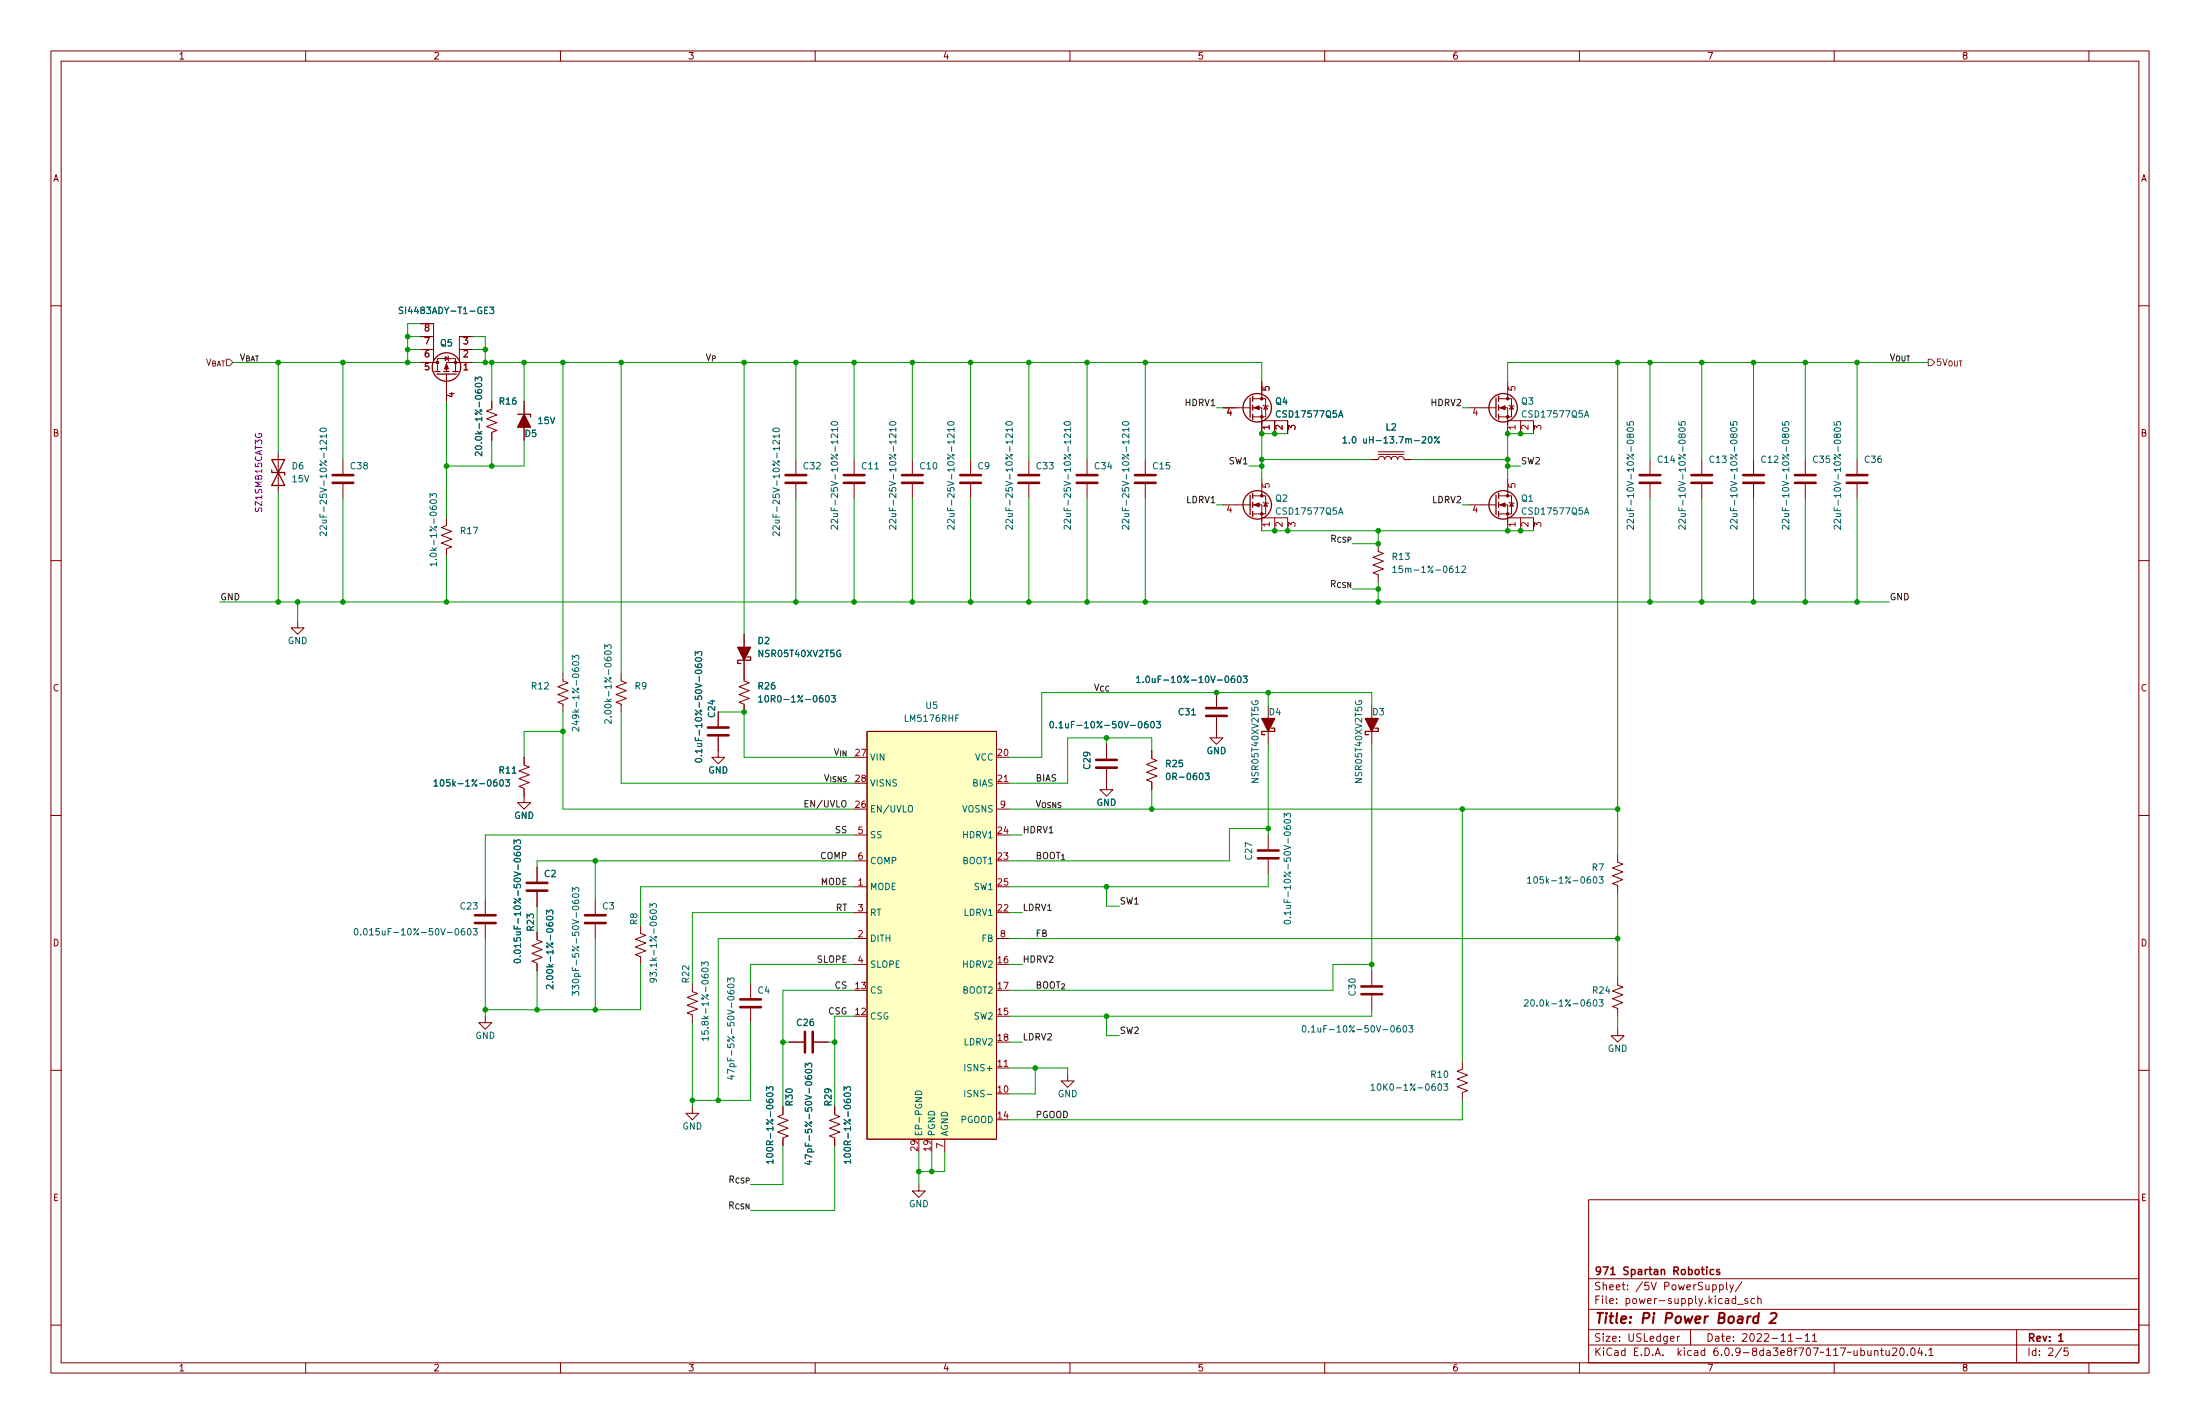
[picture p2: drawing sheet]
<svg xmlns="http://www.w3.org/2000/svg" width="432mm" height="279mm" viewBox="0 0 432 279" stroke-linecap="round" stroke-linejoin="round" font-family="sans-serif">
<g fill="none" stroke="#840000" stroke-width=".2">
<path d="M10 10h411.8v259.4h-411.8zM12 12h407.8v255.4h-407.8zM60 10v2M110 10v2M160 10v2M210 10v2M260 10v2M310 10v2M360 10v2M410 10v2M10 60h2M419.8 60h2"/>
<path d="M82.5 71.1h3.4M82.5 63.5h2.6v7.6M82.5 68.6h2.6M82.5 66h2.6M85.9 72.9v-2.5h3.5v2.5M87.4 70l.6 .4-.6 .3zM87.6 73.4v5.3M87.9 69.9l.2 1M90.2 71.1h-2.6v1.8M90.2 71.1h2.5M90.2 68.6h2.5M92.7 66h-2.5v5.1"/>
<path d="M96.5 78.7v1.6l-1 .3 2 .8-2 .8 2 .7-2 .8 2 .8-1 .3v1.6M102.9 78.7v7.7M245.9 78.2h2.5v3.6h-2.5M247.6 74.9v3.3M247.9 79.5l1 .3M248.4 79.6l.4 .7h-.8zM294.1 78.2h2.6v3.6h-2.6M295.9 74.9v3.3M296.2 79.5l1 .3M296.7 79.6l.4 .7h-.8zM54.6 88.9v7.6M67.3 90.2v2.8"/>
<path d="M67.3 95v2.8M156.2 90.2v2.8M156.2 95v2.8M167.6 90.2v2.8M167.6 95v2.8M179.1 90.2v2.8M179.1 95v2.8M190.5 90.2v2.8M190.5 95v2.8M201.9 90.2v2.8M201.9 95v2.8M213.4 90.2v2.8"/>
<path d="M213.4 95v2.8M224.8 90.2v2.8M224.8 95v2.8M240 99.1h5.4M240 80h5.4M245.9 99.1h1.7v5M245.9 97.3h2.5v3.5h-2.5M245.9 80h1.7v5.1M247.6 94v3.3M247.6 83.3v-.7h5.1v2.5M247.9 98.6l1 .2M248.4 98.7l.4 .6h-.8z"/>
<path d="M250.2 82.6v2.5M269.2 90.2h1.3a.64 .64 0 0 1 .6-.7 .64 .64 0 0 1 .7 .7 .64 .64 0 0 1 .6-.7 .64 .64 0 0 1 .6 .7 .64 .64 0 0 1 .7-.7 .64 .64 0 0 1 .6 .7 .64 .64 0 0 1 .7-.7 .64 .64 0 0 1 .6 .7h1.3M270.5 89.2h5.1M270.5 88.6h5.1M288.3 99.1h5.3M288.3 80h5.3M294.1 99.1h1.8v5M294.1 97.3h2.6v3.5h-2.6M294.1 80h1.8v5.1M295.9 94v3.3M295.9 83.3v-.7h5.1v2.5M296.2 98.6l1 .2"/>
<path d="M296.7 98.7l.4 .6h-.8zM298.4 82.6v2.5M323.8 90.2v2.8M323.8 95v2.8M334 90.2v2.8M334 95v2.8M344.2 90.2v2.8M344.2 95v2.8M354.3 90.2v2.8M354.3 95v2.8M364.5 90.2v2.8M364.5 95v2.8"/>
<path d="M10 110h2M87.6 101.6v1.5l-1 .4 2 .8-2 .7 2 .8-2 .8 2 .7-1 .4v1.5M247.6 102.4v-.8h5.1v2.5M250.2 101.6v2.5M270.5 106.7v1.5l1 .4-2 .7 2 .8-2 .8 2 .7-2 .8 1 .4v1.5M295.9 102.4v-.8h5.1v2.5M298.4 101.6v2.5M419.8 110h2M58.4 121.9v1.3h1.3l-1.3 1.3-1.3-1.3h1.3M110.5 132.1v1.5l1 .4-2 .7 2 .8-2 .8 2 .7-2 .8 1 .4v1.5M121.9 132.1v1.5l1 .4-2 .7 2 .8-2 .8 2 .7-2 .8 1 .4v1.5M141 139.7v2.8"/>
<path d="M146 124.5v9.1l1.1 .4-2.1 .7 2.1 .8-2.1 .8 2.1 .7-2.1 .8 1 .4v1.5M238.8 135.9v2.8M248.9 138.4v7.7M269.2 138.4v7.7M10 160h2M102.9 148.6v1.5l1 .4-2 .8 2 .7-2 .8 2 .7-2 .8 1 .4v2.8h1.2l-1.2 1.3-1.3-1.3h1.3M141 144.5v4.1h1.2l-1.2 1.3-1.3-1.3h1.3M170.2 143.5h25.4v80h-25.4zM195.6 153.7h2.5M195.6 158.8h2.5M217.2 150.9v4h1.2l-1.2 1.3-1.3-1.3h1.3M217.2 146.1v2.7"/>
<path d="M226.1 147.3v1.5l1 .4-2.1 .8 2.1 .7-2.1 .8 2.1 .8-2.1 .7 1.1 .4v1.5M238.8 140.7v4.1h1.2l-1.2 1.3-1.3-1.3h1.3M419.8 160h2M95.2 176.5v2.8M105.4 170.2v2.8M105.4 175v2.8M116.8 176.5v2.8M167.6 179.1h2.6M167.6 163.8h2.6M167.6 168.9h2.6M167.6 174h2.6M248.9 163.8v2.8"/>
<path d="M248.9 168.7v2.8M317.5 167.6v1.6l1 .3-2 .8 2 .8-2 .7 2 .8-2 .8 1 .3v1.6M95.2 199.4v1.3h1.3l-1.3 1.2-1.2-1.2h1.2M95.2 181.4v2.8M105.4 182.9v1.5l1 .4-2 .7 2 .8-2 .8 2 .7-2 .8 1 .4v1.5M116.8 181.4v2.8M125.7 181.6v1.5l1 .4-2 .8 2 .7-2 .8 2 .8-2 .7 1 .4v1.5M135.9 193v1.6l1 .3-2 .8 2 .8-2 .7 2 .8-2 .8 1 .3v1.6M147.3 193v2.8M147.3 197.9v2.8M167.6 184.2h2.6M167.6 189.2h2.6"/>
<path d="M195.6 184.2h2.5M269.2 190.5v2.8M269.2 195.3v2.8M317.5 191.8v1.5l1 .4-2 .7 2 .8-2 .8 2 .7-2 .8 1 .4v1.5M10 210h2M135.9 217.2v1.2h1.3l-1.3 1.3-1.3-1.3h1.3M153.7 217.2v1.5l-1 .4 2 .7-2 .8 2 .8-2 .7 2 .8-1 .4v1.5M154.9 204.5h2.8M159.8 204.5h2.8M163.8 217.2v1.5l1 .4-2 .7 2 .8-2 .8 2 .7-2 .8 1 .4v1.5M195.6 209.6h2.5M209.5 210.8v1.3h1.3l-1.3 1.3-1.2-1.3h1.2"/>
<path d="M287 208.3v1.5l-1 .4 2 .7-2 .8 2 .8-2 .7 2 .8-1 .4v1.5M317.5 201.9v1.3h1.3l-1.3 1.3-1.3-1.3h1.3M419.8 210h2M180.3 232.4v1.3h1.3l-1.3 1.3-1.2-1.3h1.2M185.4 223.5v2.6M311.8 235.4h108v32h-108zM10 260h2M311.8 256.9h108M311.8 250.9h108M336.2 252.2l.4-.1 .3 .3-.2 .6h-.5M337.5 252.2l.4-.1 .3 .3-.1 .6h-.6M337.5 252.1v1.5"/>
<path d="M338.9 251.6v1.3l.2 .2M339.5 252.1l.4 1M340.2 252.1l-.5 1.3-.2 .2M340.7 254.9l-.5-.1-.3 .3 .2 .6h.6M340.7 254.3v1.5M341 255.9h1.2M341.9 251.5l-1.3 1.9M343 254.9l-.3-.1-.3 .2 .1 .2 .5 .2v.3h-.6M344.4 254.9l-.5-.1-.2 .3 .1 .6h.6M345 254.9l.2-.1 .4 .1 .1 .9M345 254.3v1.5M419.8 260h2"/>
<path d="M60 267.4v2M110 267.4v2M160 267.4v2M210 267.4v2M260 267.4v2M310 267.4v2M311.8 263.9h108M311.8 260.9h108M327.9 262.7l.7-.2-.1-.3h-.4l-.2 .2v.7h.6M329.2 262.2v1M329.7 262.2l-.5 .3M331.8 260.9v3"/>
<path d="M351 262.1l.4-.4v1.5M351 263.2h.9M352.5 262.6h1.2M354.3 262.1l.4-.4v1.5M354.3 263.2h.9M355.7 262.1l.5-.4v1.5M355.7 263.2h.9M360 267.4v2M367.9 265.1l.3-.1h.3l.1 1M367.9 265v1M369.1 265h.6M369.3 264.5v1.3l.4 .2"/>
<path d="M370.2 265v.9l.4 .1 .2-.2M370.8 265v1M371.4 264.6l.6-.1 .2 .1 .1 .3-.9 1.1h.9M373.1 264.5h.1a.8 .8 0 0 1 .6 .7 .8 .8 0 0 1-.6 .8 1 1 0 0 1-.1-1.5zM374.4 265.8v.2M375.2 264.5h.2a.8 .8 0 0 1 .5 .7 .8 .8 0 0 1-.5 .8 .99 .99 0 0 1-.2-1.5zM376.8 264.4l-.4 1.1h1M377.2 265v1M377.9 265.8v.2M378.6 264.9l.4-.4v1.5M378.6 266h.8M395.8 260.9v6.5"/>
<path d="M404.7 264.4l-1.3 1.9M405.9 264.5h-.7l-.1 .7 .2-.2 .5 .1 .1 .2v.5l-.2 .2-.6-.2M410 267.4v2"/>
</g>
<path d="M335 248.6v.1M335 249.1v1M336.4 249.2l-.5-.1-.3 .3 .2 .6h.6M337.5 249.2l-.4-.1-.2 .2 .1 .2 .5 .1v.4h-.6M404.1 262.1l.4-.4v1.5M404.1 263.2h.8" fill="none" stroke="#840000" stroke-width=".3"/>
<path d="M345.1 258.4a.66 .66 0 0 0-1 .3v.5l.1 .3h.8M345.2 257.6l-.2 2M347.6 257.8l.3-.2h.5l.2 .2 .1 .4-.2 .3-1.2 1.1h1.2" fill="none" stroke="#840000" stroke-width=".4"/>
<g fill="none" stroke="#840000" stroke-width=".51">
<path d="M65.3 93.2h4M65.3 94.7h4M154.2 93.2h4M154.2 94.7h4M165.6 93.2h4.1M165.6 94.7h4.1M177 93.2h4.1M177 94.7h4.1M188.5 93.2h4M188.5 94.7h4M199.9 93.2h4.1M199.9 94.7h4.1"/>
<path d="M211.3 93.2h4.1M211.3 94.7h4.1M222.8 93.2h4M222.8 94.7h4M321.8 93.2h4.1M321.8 94.7h4.1M332 93.2h4M332 94.7h4M342.1 93.2h4.1M342.1 94.7h4.1M352.3 93.2h4.1M352.3 94.7h4.1"/>
<path d="M362.5 93.2h4M362.5 94.7h4M236.7 138.9h4.1M138.9 144.3h4.1M138.9 142.7h4.1M215.1 150.6h4.1M215.1 149.1h4.1M236.7 140.5h4.1M93.2 179.6h4.1M103.4 174.8h4M103.4 173.2h4M114.8 179.6h4.1"/>
<path d="M246.9 168.4h4.1M246.9 166.9h4.1M93.2 181.1h4.1M114.8 181.1h4.1M145.3 197.6h4.1M145.3 196.1h4.1M267.2 195.1h4.1M267.2 193.5h4.1M158 202.4v4.1M159.5 202.4v4.1"/>
</g>
<g fill="none" stroke="#006464" stroke-width=".2">
<path d="M79.1 60.3h-.5l-.2 .1v.3l.6 .3 .1 .3-.3 .2h-.5M93.3 74.8v-.8l.5 .4 .1-.4h.5l.2 .2-.2 .6M96.1 60.3h.8l-.4 .4 .4 .2v.5l-.2 .1-.6-.1M62.9 84.2a.75 .75 0 0 1 1.2 .2 .72 .72 0 0 1-1.3-.1zM64.1 85.6h-1.3l.4 .3M64.1 85.2v.7M84.4 97.6v-.8l.5 .5 .1-.4h.5l.2 .2-.2 .5M94.6 88.7v.8l-1-.8-.3 .2 .1 .5M151.8 84.2a.75 .75 0 0 1 1.2 .2 .72 .72 0 0 1-1.3-.1zM153 85.6h-1.3l.4 .3M153 85.2v.7M163.2 82.9a.75 .75 0 0 1 1.2 .2 .72 .72 0 0 1-1.3-.1z"/>
<path d="M164.4 84.3h-1.3l.4 .3M164.4 83.9v.7M174.6 82.9a.75 .75 0 0 1 1.2 .2 .72 .72 0 0 1-1.2-.1zM175.8 84.3h-1.2l.3 .3M175.8 83.9v.7M186.1 82.9a.75 .75 0 0 1 1.2 .2 .72 .72 0 0 1-1.3-.1zM187.3 84.3h-1.3l.4 .3M187.3 83.9v.7M197.5 82.9a.75 .75 0 0 1 1.2 .2 .72 .72 0 0 1-1.3-.1zM198.7 84.3h-1.3l.4 .3M198.7 83.9v.7M208.9 82.9a.75 .75 0 0 1 1.2 .2 .72 .72 0 0 1-1.2-.1z"/>
<path d="M210.1 84.3h-1.2l.3 .3M210.1 83.9v.7M220.3 82.9a.75 .75 0 0 1 1.3 .2 .72 .72 0 0 1-1.3-.1zM221.6 84.3h-1.3l.3 .3M221.6 83.9v.7M263.6 86l.3-.3v1.2M263.6 86.9h.7M264.9 86.8v.1M280.5 85.7h.1a.68 .68 0 0 1 .5 .6 .68 .68 0 0 1-.5 .6 .85 .85 0 0 1-.1-1.2zM282.5 85.7l-1 1.2M319.3 82.8v.6h.6l-.1-.1 .1-.5 .2-.1 .4 .1 .1 .2-.1 .4M319.4 84.1a.75 .75 0 0 1 1.2 .2 .72 .72 0 0 1-1.3-.1z"/>
<path d="M329.5 82.8v.6h.6l-.1-.1v-.5l.2-.1 .5 .1 .1 .2-.1 .4M329.6 84.1a.75 .75 0 0 1 1.2 .2 .72 .72 0 0 1-1.3-.1zM339.7 82.8v.6h.6l-.2-.1 .1-.5 .2-.1 .4 .1 .1 .2-.1 .4M339.7 84.1a.75 .75 0 0 1 1.2 .2 .72 .72 0 0 1-1.2-.1zM349.8 82.8v.6h.6l-.1-.1 .1-.5 .2-.1 .4 .1 .1 .2-.1 .4M349.9 84.1a.75 .75 0 0 1 1.2 .2 .72 .72 0 0 1-1.3-.1zM360 82.8v.6h.6l-.1-.1v-.5l.2-.1 .4 .1 .2 .2-.2 .4M360 84.1a.75 .75 0 0 1 1.3 .2 .72 .72 0 0 1-1.3-.1zM64.1 104.4v.7l-.9-.7-.4 .2 .1 .5M64.1 103.2v.7l-.9-.7-.4 .2 .1 .5M85.7 110.7h-1.3l.4 .4M85.7 110.3v.8"/>
<path d="M153 104.4v.7l-.9-.7-.4 .2 .1 .5M153 103.2v.7l-.9-.7-.4 .2 .1 .5M164.4 103.1v.8l-.9-.8-.4 .2 .2 .5M164.4 101.9v.8l-.9-.8-.4 .2 .2 .5M175.8 103.1v.8l-.9-.8-.3 .2 .1 .5M175.8 101.9v.8l-.9-.8-.3 .2 .1 .5M187.3 103.1v.8l-.9-.8-.4 .2 .1 .5M187.3 101.9v.8l-.9-.8-.4 .2 .1 .5M198.7 103.1v.8l-.9-.8-.4 .2 .1 .5M198.7 101.9v.8l-.9-.8-.4 .2 .1 .5M210.1 103.1v.8l-.9-.8-.3 .2 .1 .5M210.1 101.9v.8l-.9-.8-.3 .2 .1 .5"/>
<path d="M221.6 103.1v.8l-1-.8-.3 .2 .1 .5M221.6 101.9v.8l-1-.8-.3 .2 .1 .5M273.4 111.4l.3-.3v1.2M273.4 112.3h.7M286.9 111.2l.5-.1 .2 .3-.7 .9h.7M320.6 103.1v.8l-.9-.8-.4 .2 .2 .5M320.6 101.9v.8l-.9-.8-.4 .2 .2 .5M330.8 103.1v.8l-.9-.8-.4 .2 .1 .5M330.8 101.9v.8l-.9-.8-.4 .2 .1 .5M340.9 103.1v.8l-.9-.8-.3 .2 .1 .5M340.9 101.9v.8l-.9-.8-.3 .2 .1 .5M351.1 103.1v.8l-.9-.8-.4 .2 .1 .5"/>
<path d="M351.1 101.9v.8l-.9-.8-.4 .2 .1 .5M361.3 103.1v.8l-1-.8-.3 .2 .1 .5M361.3 101.9v.8l-1-.8-.3 .2 .1 .5M112.3 129.4v-.8l.5 .4 .1-.3h.6l.1 .1-.1 .6M118.7 127.3v-.8l.5 .4 .1-.3h.5l.2 .1-.2 .6M136.5 128.6v-.8l.4 .5 .2-.4h.5l.1 .2-.1 .5M136.5 129.2a.75 .75 0 0 1 1.2 .3 .72 .72 0 0 1-1.2-.2zM148.9 136.8l.4-.3v1.2M148.9 137.7h.7M163.2 136.5h.8l-.5 .4 .4 .2v.5l-.2 .1-.5-.1M223.1 133l.3-.3v1.2M223.1 133.9h.7"/>
<path d="M224.3 133.8v.1M225 132.8l.2-.1a.68 .68 0 0 1 .4 .6 .68 .68 0 0 1-.4 .6l-.3-.5zM243 132.8l.2-.1a.68 .68 0 0 1 .4 .6 .68 .68 0 0 1-.4 .6l-.3-.5zM244 132.7h.8l-.4 .4 .3 .2v.5l-.2 .1-.5-.1M85.2 153.3l.4-.3v1.2M85.2 154.2h.7M99.2 153h.8l-.4 .5 .3 .1v.5l-.1 .1-.6-.1M113.6 142.7v.8l-.9-.8-.4 .2 .2 .5M120 141.2v.8l-1-.8-.3 .2 .1 .5M136.5 149a.75 .75 0 0 1 1.2 .2 .72 .72 0 0 1-1.2-.1zM137.6 148.3h.1M178.4 158.1h.2a.43 .43 0 0 1 .5 .4v.4a.42 .42 0 0 1-.4 .4 .42 .42 0 0 1-.4-.4z"/>
<path d="M206.2 141.7l.2-.2a.68 .68 0 0 1 .4 .7 .68 .68 0 0 1-.4 .6l-.3-.5zM207.3 142.7v.1M226 141.7l.1-.2a.68 .68 0 0 1 .5 .7 .68 .68 0 0 1-.5 .6l-.3-.5zM227 141.5h.8l-.5 .5 .4 .1v.6l-.2 .1-.5-.1M229.1 151.8l.1-.1a.68 .68 0 0 1 .5 .6 .68 .68 0 0 1-.5 .7 .84 .84 0 0 1-.1-1.2zM236.5 151.7h.8l-.4 .5 .4 .1v.6l-.2 .1-.6-.1M100.9 165.6v-.8l.5 .4 .1-.4h.6l.1 .2-.1 .6M101 166.1a.69 .69 0 0 1 1.2 .3 .72 .72 0 0 1-1.3-.1zM107.3 179.4v-.8l.4 .4 .2-.4h.5l.1 .2-.1 .6M112.3 174.9v-.7l.5 .4 .1-.4h.6l.1 .2-.1 .5M112.5 175.5a.69 .69 0 0 1 1.1 .3 .72 .72 0 0 1-1.3-.1zM127.6 178.1v-.8l.5 .4 .1-.3h.5l.1 .1-.1 .6"/>
<path d="M252 160.4v-.8l.5 .4 .1-.4h.6l.1 .2-.1 .6M252.2 160.9a.69 .69 0 0 1 1.1 .3 .72 .72 0 0 1-1.3-.1zM299.8 172.4l.4-.4v1.3M299.8 173.3h.7M313.9 172h.7l-.4 .5 .4 .1v.6l-.2 .1-.5-.1M69.6 182.3l.2-.1a.68 .68 0 0 1 .5 .6 .68 .68 0 0 1-.5 .7l-.3-.5zM70.8 183.3v.2M71.5 182.3l.1-.1a.68 .68 0 0 1 .5 .6 .68 .68 0 0 1-.5 .7l-.3-.5zM91.8 182.3l.2-.1a.68 .68 0 0 1 .5 .6 .68 .68 0 0 1-.5 .7l-.3-.5zM92.9 182.2h.8l-.5 .5 .4 .1v.5l-.2 .2-.5-.2M101 188.3a.69 .69 0 0 1 1.2 .3 .72 .72 0 0 1-1.3-.1zM101 186.5a.69 .69 0 0 1 1.2 .3 .72 .72 0 0 1-1.3-.1z"/>
<path d="M102.1 187.6h.1M108.5 193.3v.7l-.9-.7-.3 .2 .1 .5M112.3 195.3v-.8l.5 .5 .1-.4h.6l.1 .2-.1 .5M112.3 194.1v-.8l.5 .4 .1-.3h.6l.1 .2-.1 .5M128.1 192l.3 .2-.1 .4-.2 .1h-.4l-.1-.5 .2-.2 .7 .1 .3 .1v.4M137.7 189.5v-.8l.5 .5 .1-.4h.6l.1 .2-.1 .5M142.8 192.7v-.8l.5 .4 .1-.4h.6l.1 .2-.1 .6M142.9 193.2a.69 .69 0 0 1 1.2 .3 .72 .72 0 0 1-1.3-.1zM252.2 180.7a.69 .69 0 0 1 1.1 .3 .72 .72 0 0 1-1.3-.1zM253.2 180h.1M299.2 196.3l.5-.1 .2 .3-.7 .9h.7M313.9 196.2h.7l-.4 .4 .4 .2v.5l-.2 .1-.5-.1"/>
<path d="M137.7 202.3v.6h.6l-.1-.1 .1-.5 .2-.1 .4 .1 .1 .2-.1 .4M139 203.8h-1.3l.4 .3M139 203.4v.7M143.2 211.2h.9M143.7 211v.8l-.9-.3M144.1 210.3l-1.3-.5v.8M150.4 214v-.8l.5 .4 .1-.3h.6l.1 .2-.1 .5M158.1 209.4v-.8l.4 .4 .2-.3h.5l.1 .1-.1 .6M158.2 209.9a.69 .69 0 0 1 1.1 .3 .72 .72 0 0 1-1.2-.1zM165.7 214v-.8l.5 .4 .1-.3h.5l.1 .2-.1 .5M179.7 214.3a.68 .68 0 0 1 .8-.2 .68 .68 0 0 1 .4 .7h-1.3zM189.4 208.9v1.2"/>
<path d="M189.4 213.9v1.3M255.7 201.4l.2-.2a.68 .68 0 0 1 .4 .7 .68 .68 0 0 1-.4 .6l-.3-.5zM256.9 202.4v.1M269.1 213l.4-.3v1.2M269.1 213.9h.7M275.5 201.4l.2-.2a.68 .68 0 0 1 .4 .7 .68 .68 0 0 1-.4 .6l-.3-.5zM276.5 201.2h.8l-.4 .5 .3 .1v.6l-.1 .1-.6-.1M283.4 212.7h.8l-.5 .4 .4 .2v.5l-.2 .1-.5-.1M151.7 227.9h-1.3l.4 .4M151.7 227.6v.7M158.5 227.9h.8M158.9 227.7v.8l-.9-.3"/>
<path d="M159.3 227l-1.2-.5v.8M166.9 227.9h-1.2l.3 .4M166.9 227.6v.7"/>
<circle cx="281.7" cy="85.8" r=".18"/>
<circle cx="282.3" cy="86.8" r=".18"/>
</g>
<g fill="#840000" stroke="#840000" stroke-width=".25">
<path d="M268 141h2.5l-1.3 2.5z"/>
<path d="M144.8 127h2.5l-1.3 2.5z"/>
<path d="M102.9 81.3l1.2 2.5h-2.5z"/>
<path d="M247.6 141h2.6l-1.3 2.5z"/>
</g>
<g fill="none" stroke="#840000" stroke-width=".25">
<path d="M85.3 72.9h1.1M85.7 73.4h3.8M87.1 72.9h1M88.9 72.9h1M245.4 78.1v3.8M245.9 77.7v1M245.9 79.5v1M293.6 78.1v3.8M294.1 77.7v1M294.1 79.5v1M53.3 92.2v.5h2.6v.5M53.3 90.2h2.6l-2.6 5.1h2.6z"/>
<path d="M101.6 81.3h2.5v.5M245.4 97.2v3.8M245.9 81.3v1M245.9 96.8v1M245.9 98.6v1M293.6 97.2v3.8M294.1 81.3v1M294.1 96.8v1M294.1 98.6v1M245.9 100.3v1M294.1 100.3v1M146.7 128.9h.6v.6h-2.5v.7h.6"/>
<path d="M249.6 142.9h.6v.6h-2.6v.6h.7M269.9 142.9h.6v.6h-2.5v.6h.6"/>
<circle cx="87.6" cy="72" r="2.79"/>
<circle cx="246.8" cy="80" r="2.79"/>
<circle cx="246.8" cy="99.1" r="2.79"/>
<circle cx="295" cy="99.1" r="2.79"/>
<circle cx="295" cy="80" r="2.79"/>
</g>
<g fill="#840000" stroke="#840000" stroke-width=".2">
<path d="M87.6 71.4l.4 1h-.8z"/>
<path d="M294.4 99.1l1-.4v.7z"/>
<path d="M246.1 99.1l1-.4v.7z"/>
<path d="M246.1 80l1-.4v.8z"/>
<path d="M294.4 80l1-.4v.8z"/>
<circle cx="89.4" cy="71.1" r=".25"/>
<circle cx="85.9" cy="71.1" r=".25"/>
<circle cx="295.9" cy="100.8" r=".25"/>
<circle cx="295.9" cy="97.3" r=".25"/>
<circle cx="247.6" cy="100.8" r=".25"/>
<circle cx="247.6" cy="97.3" r=".25"/>
<circle cx="247.6" cy="81.8" r=".25"/>
<circle cx="247.6" cy="78.2" r=".25"/>
<circle cx="295.9" cy="81.8" r=".25"/>
<circle cx="295.9" cy="78.2" r=".25"/>
</g>
<path d="M170.2 143.5h25.4v80h-25.4z" fill="#ffffc2" stroke="#ffffc2" stroke-width=".2"/>
<path d="M44.4 70.5h.7l.6 .6-.6 .7h-.7zM378.5 70.5h.6l.6 .6-.6 .7h-.6z" fill="none" stroke="#725600" stroke-width=".2"/>
<path d="M138.6 69.4l.5 1.3 .4-1.3M139.8 70.4l.5-.1 .1-.4-.6-.1v1M214.8 134.2l.5 1.3 .4-1.3M216.6 134.7a.45 .45 0 0 0-.6 .4 .45 .45 0 0 0 .6 .4M217.6 134.7a.45 .45 0 0 0-.6 .4 .45 .45 0 0 0 .6 .4M158 157.7h.4M158.6 157.1h-.6v1.2h.6M163.8 146.9l.4 1.3 .4-1.3M165 147.3v1M166.1 147.3v1l-.6-1v1" fill="none" stroke="#0f0f0f" stroke-width=".2"/>
<g fill="none" stroke="#009600" stroke-width=".2">
<path d="M45.7 71.1h36.8M54.6 71.1v17.8M67.3 71.1v19.1M80 68.6h2.5M80 66h2.5M82.5 63.5h-2.5v7.6M87.6 78.7v22.9M92.7 68.6h2.5M92.7 66h2.5v5.1M92.7 71.1h154.9v3.8M96.5 71.1v7.6M102.9 71.1v7.6"/>
<path d="M110.5 71.1v61M121.9 71.1v61M146 71.1v53.4M156.2 71.1v19.1M167.6 71.1v19.1M179.1 71.1v19.1M190.5 71.1v19.1M201.9 71.1v19.1M213.4 71.1v19.1M224.8 71.1v19.1M317.5 71.1v96.5M323.8 71.1v19.1"/>
<path d="M334 71.1v19.1M344.2 71.1v19.1M354.3 71.1v19.1M364.5 71.1v19.1M378.5 71.1h-82.6v3.8M54.6 96.5v21.6M67.3 97.8v20.3M96.5 86.4v5M102.9 86.4v5h-15.3M156.2 97.8v20.3M167.6 97.8v20.3M179.1 97.8v20.3"/>
<path d="M190.5 97.8v20.3M201.9 97.8v20.3M213.4 97.8v20.3M224.8 97.8v20.3M238.8 80h1.2M238.8 99.1h1.2M245.1 91.4h2.5M247.6 90.2h21.6M252.7 85.1h-5.1v8.9M276.9 90.2h19M287 80h1.3M287 99.1h1.3"/>
<path d="M295.9 91.4h2.5M301 85.1h-5.1v8.9M323.8 97.8v20.3M334 97.8v20.3M344.2 97.8v20.3M354.3 97.8v20.3M364.5 97.8v20.3M43.2 118.1h327.6M58.4 118.1v3.8M87.6 109.2v8.9M247.6 104.1h53.4M265.4 115.6h5.1"/>
<path d="M270.5 104.1v2.6h-5.1M270.5 114.3v3.8M110.5 139.7v19.1h57.1M121.9 139.7v14h45.7M141 139.7h5v8.9h21.6M248.9 135.9v2.5M269.2 138.4v-2.5h-64.7v12.7h-6.4M110.5 143.5h-7.6v5.1M198.1 158.8h119.4M217.2 144.8v1.3M226.1 147.3v-2.5h-16.6v8.9h-11.4M226.1 154.9v3.9"/>
<path d="M248.9 146.1v17.7M269.2 146.1v44.4M287 158.8v49.5M105.4 177.8v5.1M116.8 168.9v7.6M167.6 163.8h-72.4v12.7M167.6 168.9h-62.2v1.3M167.6 174h-41.9v7.6M167.6 179.1h-31.7v13.9M198.1 179.1h2.6M198.1 163.8h2.6M217.2 174v3.8h2.5"/>
<path d="M248.9 171.5v2.5h-50.8M248.9 162.6h-7.6v6.3h-43.2M317.5 175.3v16.5M95.2 184.2v15.2M105.4 190.5v7.6M116.8 184.2v13.9M125.7 189.2v8.9h-30.5M167.6 194.3h-13.9v22.9M167.6 189.2h-20.3v3.8M167.6 199.4h-3.8v17.8M167.6 184.2h-26.6v31.7M198.1 189.2h2.6"/>
<path d="M198.1 184.2h119.4M217.2 199.4v3.8h2.5M269.2 189.2h-7.6v5.1h-63.5M269.2 198.1v1.3h-71.1M317.5 199.4v2.5M135.9 200.7v16.5M147.3 200.7v15.2h-11.4M153.7 204.5h1.2M162.6 204.5h1.2M198.1 204.5h2.6M198.1 209.6h11.4v1.2M203.2 209.6v5h-5.1"/>
<path d="M287 215.9v3.8h-88.9M153.7 224.8v7.6h-6.4M163.8 224.8v12.7h-16.5M180.3 226.1v6.3M182.9 226.1v3.8M185.4 226.1v3.8h-5.1"/>
</g>
<g fill="#009600" stroke="#009600" stroke-width=".2">
<circle cx="270.5" cy="106.7" r=".46"/>
<circle cx="270.5" cy="104.1" r=".46"/>
<circle cx="247.6" cy="91.4" r=".46"/>
<circle cx="247.6" cy="90.2" r=".46"/>
<circle cx="247.6" cy="85.1" r=".46"/>
<circle cx="250.2" cy="85.1" r=".46"/>
<circle cx="270.5" cy="118.1" r=".46"/>
<circle cx="252.7" cy="104.1" r=".46"/>
<circle cx="250.2" cy="104.1" r=".46"/>
<circle cx="295.9" cy="90.2" r=".46"/>
<circle cx="295.9" cy="85.1" r=".46"/>
<circle cx="317.5" cy="71.1" r=".46"/>
<circle cx="323.8" cy="71.1" r=".46"/>
<circle cx="295.9" cy="91.4" r=".46"/>
<circle cx="334" cy="71.1" r=".46"/>
<circle cx="269.2" cy="189.2" r=".46"/>
<circle cx="248.9" cy="162.6" r=".46"/>
<circle cx="248.9" cy="135.9" r=".46"/>
<circle cx="238.8" cy="135.9" r=".46"/>
<circle cx="226.1" cy="158.8" r=".46"/>
<circle cx="217.2" cy="174" r=".46"/>
<circle cx="217.2" cy="144.8" r=".46"/>
<circle cx="317.5" cy="158.8" r=".46"/>
<circle cx="323.8" cy="118.1" r=".46"/>
<circle cx="334" cy="118.1" r=".46"/>
<circle cx="295.9" cy="104.1" r=".46"/>
<circle cx="298.4" cy="104.1" r=".46"/>
<circle cx="298.4" cy="85.1" r=".46"/>
<circle cx="317.5" cy="184.2" r=".46"/>
<circle cx="287" cy="158.8" r=".46"/>
<circle cx="270.5" cy="115.6" r=".46"/>
<circle cx="213.4" cy="71.1" r=".46"/>
<circle cx="224.8" cy="71.1" r=".46"/>
<circle cx="224.8" cy="118.1" r=".46"/>
<circle cx="213.4" cy="118.1" r=".46"/>
<circle cx="201.9" cy="71.1" r=".46"/>
<circle cx="201.9" cy="118.1" r=".46"/>
<circle cx="344.2" cy="71.1" r=".46"/>
<circle cx="354.3" cy="71.1" r=".46"/>
<circle cx="354.3" cy="118.1" r=".46"/>
<circle cx="364.5" cy="118.1" r=".46"/>
<circle cx="344.2" cy="118.1" r=".46"/>
<circle cx="364.5" cy="71.1" r=".46"/>
<circle cx="203.2" cy="209.6" r=".46"/>
<circle cx="217.2" cy="199.4" r=".46"/>
<circle cx="116.8" cy="168.9" r=".46"/>
<circle cx="190.5" cy="118.1" r=".46"/>
<circle cx="167.6" cy="118.1" r=".46"/>
<circle cx="156.2" cy="118.1" r=".46"/>
<circle cx="179.1" cy="118.1" r=".46"/>
<circle cx="146" cy="139.7" r=".46"/>
<circle cx="110.5" cy="143.5" r=".46"/>
<circle cx="95.2" cy="71.1" r=".46"/>
<circle cx="96.5" cy="71.1" r=".46"/>
<circle cx="96.5" cy="91.4" r=".46"/>
<circle cx="80" cy="71.1" r=".46"/>
<circle cx="67.3" cy="71.1" r=".46"/>
<circle cx="80" cy="68.6" r=".46"/>
<circle cx="95.2" cy="68.6" r=".46"/>
<circle cx="102.9" cy="71.1" r=".46"/>
<circle cx="80" cy="66" r=".46"/>
<circle cx="167.6" cy="71.1" r=".46"/>
<circle cx="156.2" cy="71.1" r=".46"/>
<circle cx="146" cy="71.1" r=".46"/>
<circle cx="121.9" cy="71.1" r=".46"/>
<circle cx="110.5" cy="71.1" r=".46"/>
<circle cx="179.1" cy="71.1" r=".46"/>
<circle cx="190.5" cy="71.1" r=".46"/>
<circle cx="182.9" cy="229.9" r=".46"/>
<circle cx="141" cy="215.9" r=".46"/>
<circle cx="135.9" cy="215.9" r=".46"/>
<circle cx="163.8" cy="204.5" r=".46"/>
<circle cx="153.7" cy="204.5" r=".46"/>
<circle cx="180.3" cy="229.9" r=".46"/>
<circle cx="58.4" cy="118.1" r=".46"/>
<circle cx="67.3" cy="118.1" r=".46"/>
<circle cx="87.6" cy="118.1" r=".46"/>
<circle cx="87.6" cy="91.4" r=".46"/>
<circle cx="54.6" cy="71.1" r=".46"/>
<circle cx="54.6" cy="118.1" r=".46"/>
<circle cx="116.8" cy="198.1" r=".46"/>
<circle cx="105.4" cy="198.1" r=".46"/>
<circle cx="95.2" cy="198.1" r=".46"/>
</g>
<text font-size="2.8" fill="#840000" x="312.8" y="259.7">Title: Pi Power Board 2</text>
<g font-size="2.1" fill="#840000">
<text x="312.8" y="250.2">971 Spartan Robotics</text>
<text x="312.8" y="255.9">File: power-supply.kicad_sch</text>
<text x="312.8" y="253.2">Sheet: /5V PowerSupply/</text>
<text x="312.8" y="263.2">Size: USLedger</text>
<text x="334.8" y="263.2">Date: 2022-11-11</text>
<text x="397.8" y="263.2">Rev: 1</text>
<text x="312.8" y="266">KiCad E.D.A. kicad 6.0.9-8da3e8f707~117~ubuntu20.04.1</text>
<text x="397.8" y="266">Id: 2/5</text>
</g>
<g font-size="1.8" fill="#840000">
<text x="35" y="11.7">1</text>
<text x="85" y="11.7">2</text>
<text x="135" y="11.7">3</text>
<text x="185" y="11.7">4</text>
<text x="235" y="11.7">5</text>
<text x="285" y="11.7">6</text>
<text x="335" y="11.7">7</text>
<text x="385" y="11.7">8</text>
<text x="10.3" y="35.6">A</text>
<text x="420.1" y="35.6">A</text>
<text x="10.3" y="85.7">B</text>
<text x="420.1" y="85.7">B</text>
<text x="10.3" y="135.6">C</text>
<text x="420.1" y="135.6">C</text>
<text x="10.3" y="185.7">D</text>
<text x="420.1" y="185.7">D</text>
<text x="10.4" y="235.7">E</text>
<text x="420.2" y="235.7">E</text>
<text x="35" y="269.1">1</text>
<text x="85" y="269.1">2</text>
<text x="135" y="269.1">3</text>
<text x="185" y="269.1">4</text>
<text x="235" y="269.1">5</text>
<text x="285" y="269.1">6</text>
<text x="335" y="269.1">7</text>
<text x="385" y="269.1">8</text>
</g>
<g font-size="1.8" fill="#006464">
<text x="79.6" y="61.6">SI4483ADY-T1-GE3</text>
<text x="86.5" y="67.9">Q5</text>
<text x="98.1" y="79.4">R16</text>
<text x="105.7" y="83.2">15V</text>
<text x="250.4" y="79.4">Q4</text>
<text x="250.8" y="81.9">CSD17577Q5A</text>
<text x="298.6" y="79.4">Q3</text>
<text x="299.1" y="81.9">CSD17577Q5A</text>
<text x="94.6" y="87.7" transform="rotate(-90 94.6 87.7)">20.0k-1%-0603</text>
<text x="103.1" y="85.7">D5</text>
<text x="265.5" y="87">1.0 uH-13.7m-20%</text>
<text x="272" y="84.5">L2</text>
<text x="57.3" y="92.1">D6</text>
<text x="57.4" y="94.6">15V</text>
<text x="68.9" y="92.1">C38</text>
<text x="157.8" y="92.1">C32</text>
<text x="169.2" y="92.1">C11</text>
<text x="180.6" y="92.1">C10</text>
<text x="192" y="92.1">C9</text>
<text x="203.5" y="92.1">C33</text>
<text x="214.9" y="92.1">C34</text>
<text x="226.4" y="92.1">C15</text>
<text x="325.4" y="90.8">C14</text>
<text x="335.6" y="90.8">C13</text>
<text x="345.7" y="90.8">C12</text>
<text x="355.9" y="90.8">C35</text>
<text x="366.1" y="90.8">C36</text>
<text x="164.5" y="101.5" transform="rotate(-90 164.5 101.5)">22uF-25V-10%-1210</text>
<text x="175.9" y="101.5" transform="rotate(-90 175.9 101.5)">22uF-25V-10%-1210</text>
<text x="187.3" y="101.5" transform="rotate(-90 187.3 101.5)">22uF-25V-10%-1210</text>
<text x="198.8" y="101.5" transform="rotate(-90 198.8 101.5)">22uF-25V-10%-1210</text>
<text x="210.2" y="101.5" transform="rotate(-90 210.2 101.5)">22uF-25V-10%-1210</text>
<text x="221.6" y="101.5" transform="rotate(-90 221.6 101.5)">22uF-25V-10%-1210</text>
<text x="250.4" y="98.4">Q2</text>
<text x="250.8" y="101">CSD17577Q5A</text>
<text x="298.6" y="98.4">Q1</text>
<text x="299.1" y="101">CSD17577Q5A</text>
<text x="320.7" y="101.5" transform="rotate(-90 320.7 101.5)">22uF-10V-10%-0805</text>
<text x="330.8" y="101.5" transform="rotate(-90 330.8 101.5)">22uF-10V-10%-0805</text>
<text x="341" y="101.5" transform="rotate(-90 341 101.5)">22uF-10V-10%-0805</text>
<text x="351.2" y="101.5" transform="rotate(-90 351.2 101.5)">22uF-10V-10%-0805</text>
<text x="361.3" y="101.5" transform="rotate(-90 361.3 101.5)">22uF-10V-10%-0805</text>
<text x="64.1" y="102.8" transform="rotate(-90 64.1 102.8)">22uF-25V-10%-1210</text>
<text x="90.5" y="104.8">R17</text>
<text x="153" y="102.8" transform="rotate(-90 153 102.8)">22uF-25V-10%-1210</text>
<text x="85.7" y="109.5" transform="rotate(-90 85.7 109.5)">1.0k-1%-0603</text>
<text x="273.4" y="109.9">R13</text>
<text x="274.9" y="112.4">15m-1%-0612</text>
<text x="56.5" y="126.4">GND</text>
<text x="148.8" y="126.4">D2</text>
<text x="149.2" y="128.9">NSR05T40XV2T5G</text>
<text x="104.4" y="135.3">R12</text>
<text x="124.6" y="135.3">R9</text>
<text x="148.9" y="135.3">R26</text>
<text x="150.5" y="137.8">10R0-1%-0603</text>
<text x="225.4" y="134">1.0uF-10%-10V-0603</text>
<text x="113.7" y="141.8" transform="rotate(-90 113.7 141.8)">249k-1%-0603</text>
<text x="120" y="140.3" transform="rotate(-90 120 140.3)">2.00k-1%-0603</text>
<text x="140.3" y="140.7" transform="rotate(-90 140.3 140.7)">C24</text>
<text x="177.8" y="141.6">LM5176RHF</text>
<text x="181.7" y="139.1">U5</text>
<text x="208.4" y="142.9">0.1uF-10%-50V-0603</text>
<text x="231.4" y="140.3">C31</text>
<text x="249.1" y="140.3">D4</text>
<text x="269.4" y="140.3">D3</text>
<text x="137.8" y="147.2" transform="rotate(-90 137.8 147.2)">0.1uF-10%-50V-0603</text>
<text x="170.7" y="149.2">VIN</text>
<text x="191.3" y="149.2">VCC</text>
<text x="236.8" y="148">GND</text>
<text x="86.8" y="154.3">105k-1%-0603</text>
<text x="98.1" y="151.8">R11</text>
<text x="139" y="151.8">GND</text>
<text x="170.7" y="154.3">VISNS</text>
<text x="190.8" y="154.3">BIAS</text>
<text x="214" y="150.8" transform="rotate(-90 214 150.8)">C29</text>
<text x="228.9" y="150.5">R25</text>
<text x="229.7" y="153">0R-0603</text>
<text x="247" y="153.3" transform="rotate(-90 247 153.3)">NSR05T40XV2T5G</text>
<text x="267.3" y="153.3" transform="rotate(-90 267.3 153.3)">NSR05T40XV2T5G</text>
<text x="100.9" y="160.7">GND</text>
<text x="170.7" y="159.4">EN/UVLO</text>
<text x="188.9" y="159.4">VOSNS</text>
<text x="215.2" y="158.1">GND</text>
<text x="170.7" y="164.5">SS</text>
<text x="189.1" y="164.5">HDRV1</text>
<text x="106.9" y="172.1">C2</text>
<text x="170.7" y="169.5">COMP</text>
<text x="189" y="169.5">BOOT1</text>
<text x="245.7" y="168.6" transform="rotate(-90 245.7 168.6)">C27</text>
<text x="301.4" y="173.4">105k-1%-0603</text>
<text x="312.5" y="170.8">R7</text>
<text x="90.4" y="178.4">C23</text>
<text x="118.3" y="178.4">C3</text>
<text x="170.7" y="179.7">RT</text>
<text x="170.7" y="174.6">MODE</text>
<text x="189.3" y="179.7">LDRV1</text>
<text x="191.2" y="174.6">SW1</text>
<text x="253.4" y="178.9" transform="rotate(-90 253.4 178.9)">0.1uF-10%-50V-0603</text>
<text x="72.1" y="183.5">0.015uF-10%-50V-0603</text>
<text x="104.8" y="182.6" transform="rotate(-90 104.8 182.6)">R23</text>
<text x="125.1" y="181.4" transform="rotate(-90 125.1 181.4)">R8</text>
<text x="170.7" y="184.8">DITH</text>
<text x="192.7" y="184.8">FB</text>
<text x="102.2" y="186.3" transform="rotate(-90 102.2 186.3)">0.015uF-10%-50V-0603</text>
<text x="128.9" y="191.1" transform="rotate(-90 128.9 191.1)">93.1k-1%-0603</text>
<text x="170.7" y="189.9">SLOPE</text>
<text x="189.1" y="189.9">HDRV2</text>
<text x="108.6" y="192.3" transform="rotate(-90 108.6 192.3)">2.00k-1%-0603</text>
<text x="113.7" y="193" transform="rotate(-90 113.7 193)">330pF-5%-50V-0603</text>
<text x="135.3" y="192.7" transform="rotate(-90 135.3 192.7)">R22</text>
<text x="148.8" y="194.9">C4</text>
<text x="170.7" y="194.9">CS</text>
<text x="189" y="194.9">BOOT2</text>
<text x="266.1" y="195.3" transform="rotate(-90 266.1 195.3)">C30</text>
<text x="300.9" y="197.5">20.0k-1%-0603</text>
<text x="312.7" y="194.9">R24</text>
<text x="93.3" y="203.8">GND</text>
<text x="139.1" y="202.5" transform="rotate(-90 139.1 202.5)">15.8k-1%-0603</text>
<text x="156.5" y="201.3">C26</text>
<text x="170.7" y="200">CSG</text>
<text x="191.2" y="200">SW2</text>
<text x="257.9" y="202.6">0.1uF-10%-50V-0603</text>
<text x="144.1" y="209.6" transform="rotate(-90 144.1 209.6)">47pF-5%-50V-0603</text>
<text x="189.3" y="205.1">LDRV2</text>
<text x="315.5" y="206.4">GND</text>
<text x="189.9" y="210.2">ISNS+</text>
<text x="190.4" y="215.3">ISNS-</text>
<text x="207.6" y="215.3">GND</text>
<text x="270.7" y="214">10K0-1%-0603</text>
<text x="280.9" y="211.5">R10</text>
<text x="133.9" y="221.6">GND</text>
<text x="155.6" y="216.9" transform="rotate(-90 155.6 216.9)">R30</text>
<text x="163.2" y="216.9" transform="rotate(-90 163.2 216.9)">R29</text>
<text x="188.5" y="220.3">PGOOD</text>
<text x="151.8" y="226.7" transform="rotate(-90 151.8 226.7)">100R-1%-0603</text>
<text x="159.4" y="226.3" transform="rotate(-90 159.4 226.3)">47pF-5%-50V-0603</text>
<text x="167" y="226.7" transform="rotate(-90 167 226.7)">100R-1%-0603</text>
<text x="181" y="223" transform="rotate(-90 181 223)">EP-PGND</text>
<text x="183.5" y="223" transform="rotate(-90 183.5 223)">PGND</text>
<text x="186.1" y="223" transform="rotate(-90 186.1 223)">AGND</text>
<text x="178.4" y="236.9">GND</text>
</g>
<g font-size="1.8" fill="#a90000">
<text x="83.3" y="65">8</text>
<text x="83.3" y="70.1">6</text>
<text x="83.3" y="67.6">7</text>
<text x="90.9" y="70.1">2</text>
<text x="90.9" y="67.6">3</text>
<text x="83.3" y="72.6">5</text>
<text x="89.2" y="78" transform="rotate(-90 89.2 78)">4</text>
<text x="90.9" y="72.6">1</text>
<text x="249.2" y="76.7" transform="rotate(-90 249.2 76.7)">5</text>
<text x="297.4" y="76.7" transform="rotate(-90 297.4 76.7)">5</text>
<text x="240.8" y="81.5">4</text>
<text x="289.1" y="81.5">4</text>
<text x="249.2" y="84.3" transform="rotate(-90 249.2 84.3)">1</text>
<text x="251.7" y="84.3" transform="rotate(-90 251.7 84.3)">2</text>
<text x="254.3" y="84.3" transform="rotate(-90 254.3 84.3)">3</text>
<text x="297.4" y="84.3" transform="rotate(-90 297.4 84.3)">1</text>
<text x="300" y="84.3" transform="rotate(-90 300 84.3)">2</text>
<text x="302.5" y="84.3" transform="rotate(-90 302.5 84.3)">3</text>
<text x="249.2" y="95.7" transform="rotate(-90 249.2 95.7)">5</text>
<text x="297.4" y="95.7" transform="rotate(-90 297.4 95.7)">5</text>
<text x="240.8" y="100.6">4</text>
<text x="289.1" y="100.6">4</text>
<text x="249.2" y="103.4" transform="rotate(-90 249.2 103.4)">1</text>
<text x="251.7" y="103.4" transform="rotate(-90 251.7 103.4)">2</text>
<text x="254.3" y="103.4" transform="rotate(-90 254.3 103.4)">3</text>
<text x="297.4" y="103.4" transform="rotate(-90 297.4 103.4)">1</text>
<text x="300" y="103.4" transform="rotate(-90 300 103.4)">2</text>
<text x="302.5" y="103.4" transform="rotate(-90 302.5 103.4)">3</text>
<text x="167.9" y="148.3">27</text>
<text x="195.9" y="148.3">20</text>
<text x="167.9" y="153.4">28</text>
<text x="195.9" y="153.4">21</text>
<text x="167.9" y="158.5">26</text>
<text x="196.4" y="158.5">9</text>
<text x="168.4" y="163.6">5</text>
<text x="195.9" y="163.6">24</text>
<text x="168.4" y="168.7">6</text>
<text x="168.4" y="173.7">1</text>
<text x="195.9" y="168.7">23</text>
<text x="195.9" y="173.7">25</text>
<text x="168.4" y="178.8">3</text>
<text x="195.9" y="178.8">22</text>
<text x="168.4" y="183.9">2</text>
<text x="196.4" y="183.9">8</text>
<text x="168.4" y="189">4</text>
<text x="195.9" y="189">16</text>
<text x="167.9" y="194.1">13</text>
<text x="195.9" y="194.1">17</text>
<text x="167.9" y="199.1">12</text>
<text x="195.9" y="199.1">15</text>
<text x="195.9" y="209.3">11</text>
<text x="195.9" y="204.2">18</text>
<text x="195.9" y="214.4">10</text>
<text x="195.9" y="219.5">14</text>
<text x="180.1" y="225.8" transform="rotate(-90 180.1 225.8)">29</text>
<text x="182.6" y="225.8" transform="rotate(-90 182.6 225.8)">19</text>
<text x="185.2" y="225.3" transform="rotate(-90 185.2 225.3)">7</text>
</g>
<g font-size="1.8" fill="#725600">
<text x="37.1" y="71.8">V_{BAT}</text>
<text x="379.9" y="71.8">5V_{OUT}</text>
</g>
<g font-size="1.8" fill="#0f0f0f">
<text x="47" y="70.8">V_{BAT}</text>
<text x="370.8" y="70.8">V_{OUT}</text>
<text x="232.8" y="79.7">HDRV1</text>
<text x="281" y="79.7">HDRV2</text>
<text x="241.3" y="91.1">SW1</text>
<text x="298.4" y="91.1">SW2</text>
<text x="233" y="98.7">LDRV1</text>
<text x="281.2" y="98.7">LDRV2</text>
<text x="258.2" y="106.3">R_{CSP}</text>
<text x="43.2" y="117.8">GND</text>
<text x="258.1" y="115.2">R_{CSN}</text>
<text x="370.8" y="117.8">GND</text>
<text x="158.7" y="153.3">V_{ISNS}</text>
<text x="203.2" y="153.3">BIAS</text>
<text x="158.5" y="158.4">EN/UVLO</text>
<text x="203.2" y="158.4">V_{OSNS}</text>
<text x="164" y="163.5">SS</text>
<text x="200.7" y="163.5">HDRV1</text>
<text x="161.1" y="168.6">COMP</text>
<text x="161.1" y="173.6">MODE</text>
<text x="203.2" y="168.6">BOOT_{1}</text>
<text x="164" y="178.7">RT</text>
<text x="200.7" y="178.7">LDRV1</text>
<text x="219.7" y="177.5">SW1</text>
<text x="203.2" y="183.8">FB</text>
<text x="160.4" y="188.9">SLOPE</text>
<text x="200.7" y="188.9">HDRV2</text>
<text x="163.9" y="194">CS</text>
<text x="203.2" y="194">BOOT_{2}</text>
<text x="162.5" y="199">CSG</text>
<text x="219.7" y="202.9">SW2</text>
<text x="200.7" y="204.1">LDRV2</text>
<text x="203.2" y="219.4">PGOOD</text>
<text x="140" y="232.1">R_{CSP}</text>
<text x="139.9" y="237.1">R_{CSN}</text>
</g>
<text font-size="1.8" fill="#840084" x="51.4" y="100.3" transform="rotate(-90 51.4 100.3)">SZ1SMB15CAT3G</text>
</svg>
